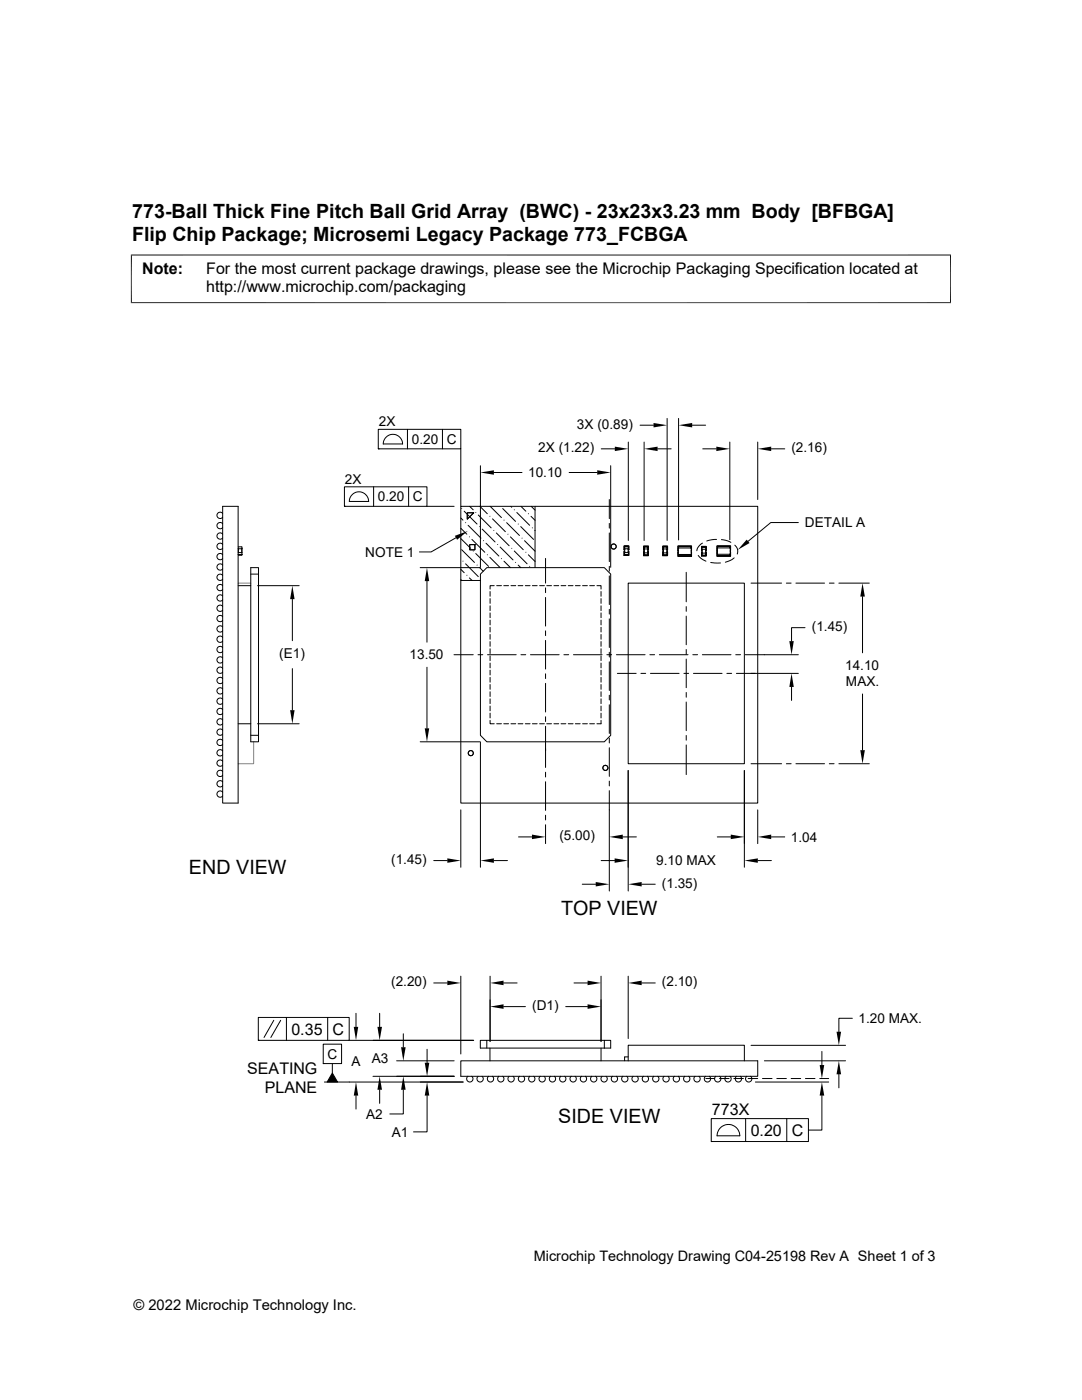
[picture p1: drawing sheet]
<svg xmlns="http://www.w3.org/2000/svg" width="216mm" height="279mm" viewBox="0 0 216 279" stroke-linecap="round" stroke-linejoin="round" font-family="sans-serif">
<g fill="none" stroke="#000" stroke-width=".2">
<path d="M26.1 50.9h163.7M26.2 50.8v9.7M189.7 50.8v9.7M26.1 60.4h163.7M68.7 97.2h16.5v3.8h-16.5zM74.5 97.2v3.8M75.5 85.7h16.4v3.9h-16.4zM75.5 89.6h.1M80.3 88.6a1.93 1.93 0 0 0-1.9-1.9 1.93 1.93 0 0 0-1.9 1.9h3.8M81.3 85.7v3.9M81.5 97.2v3.8M88.3 85.7v3.9"/>
<path d="M91.9 89.6v11.4M95.9 92.9v20.3M98.6 94.3h5.6M113.6 94.3h5.6M120 89.6h2.7M121.6 99.7v3.8M121.9 92.9v20.3M125.4 88.2v19.7M127.7 84.9h2.7M128.5 88.2v19.7M131.2 89.6h2.7M133.1 83.5v24.4"/>
<path d="M135.4 83.5v24.3M138.1 84.9h2.7M140.2 89.6h2.7M145.6 88.2v19.5M151.2 88.2v11.5M153.9 89.6h2.7M44.4 102.5a.64 .64 0 0 0-.9-.1 .64 .64 0 0 0 0 .9 .64 .64 0 0 0 .9-.1M44.4 104.5a.64 .64 0 0 0-.9-.1 .64 .64 0 0 0 0 1 .64 .64 0 0 0 .9-.1M44.4 106.6a.64 .64 0 0 0-.9-.1 .64 .64 0 0 0 0 .9 .64 .64 0 0 0 .9 0M44.4 108.6a.64 .64 0 0 0-.9 0 .64 .64 0 0 0 0 .9 .64 .64 0 0 0 .9-.1M44.4 110.7a.64 .64 0 0 0-.9-.1 .64 .64 0 0 0 0 1 .64 .64 0 0 0 .9-.1M44.4 112.8a.64 .64 0 0 0-.9-.1 .64 .64 0 0 0 0 .9 .64 .64 0 0 0 .9-.1"/>
<path d="M44.4 114.8a.64 .64 0 0 0-.9-.1 .64 .64 0 0 0 0 1 .64 .64 0 0 0 .9-.1M44.4 116.9a.64 .64 0 0 0-.9-.1 .64 .64 0 0 0 0 .9 .64 .64 0 0 0 .9-.1M44.4 119a.64 .64 0 0 0-.9-.1 .64 .64 0 0 0 0 .9 .64 .64 0 0 0 .9-.1M44.4 101h3.1v59.3h-3.1zM47.5 116.9h2.5M47.5 110.6l.1 .1M47.5 109.5h.1M47.5 110.7l.1 .1M47.5 110.7h.1M47.6 110.3h.6M47.6 110.3h-.1M47.6 110.7h.6"/>
<path d="M47.6 110.8h.6M48.2 110.3h.1M48.2 109.5v.8M48.2 109.5h-.6v.8M48.3 109.2h-.8M48.3 110.6l-.1 .1M48.3 109.5h-.1M48.3 110.7l-.1 .1M48.3 110.7h-.1M48.3 109.2v1.5M50 114.6h1.6v32.1M51.4 116.9h8.3"/>
<path d="M51.6 114.6v-1.3h-1.6v34.7h1.6v-1.3h-1.6M58.3 119.6v8.3M68.7 101h.1M73.6 100.1a1.93 1.93 0 0 0-2-2 1.93 1.93 0 0 0-1.9 2h3.9M83.8 113.3h12M85.2 101h5.4M85.2 116v12.2M91 107.3l-5 2.9h-2.3M91.9 103.4l.5 .4M91.9 105.4l1.3 1.2M91.9 115.8h4M91.9 107.5l2 1.9"/>
<path d="M91.9 101h59.3v59.3h-59.3zM91.9 115.7l.2 .1M91.9 113.6l.7 .7M92.1 101.5h.1M92.1 109.7l2.6 2.5M92.4 112h.1M92.6 102l2.6 2.6M92.9 104.3h.1M92.9 112.5l2.5 2.6M93.2 114.8h.1M93.2 102.3h1.3l-1.3 1.3zM93.4 104.8l2.6 2.6"/>
<path d="M93.7 107.1h.1M93.7 115.3l.5 .5M93.7 101l.7 .7M93.7 108.7h1.1v1h-1.1zM94.2 107.7l2.5 2.5M94.4 110h.1M94.8 108.7h.1M94.9 102.3h.1M94.9 110.5l2.6 2.5M95.2 112.8h.1M95.4 102.8l2.6 2.5M95.7 105.1h.1"/>
<path d="M95.7 113.3l.7 .7M95.8 101l1.4 1.5M96.2 105.6l2.6 2.6M96.5 107.9h.1M97 108.4l2.5 2.6M97.1 113.3h23.5l1.3 1.3v32.1l-1.3 1.3h-23.5l-1.2-1.3v-32.1zM97.2 110.7h.1M97.7 103h.1M97.7 111.2l2.1 2.1M97.8 118v1M97.8 119.5v.9M97.8 101l2.3 2.3"/>
<path d="M98.3 103.5l2.5 2.6M98.5 105.9h.1M98.6 116.9h-.8v.7M99 106.4l2.6 2.5M99.1 116.9h1M99.3 108.7h.1M99.8 109.2l2.6 2.5M100.1 111.5h.1M100.3 101.5l2.6 2.6M100.5 116.9h1M100.6 103.8h.1M100.6 112l1.3 1.3"/>
<path d="M101.1 104.3l2.6 2.6M101.3 106.6h.1M101.9 107.1l2.5 2.6M101.9 101l.2 .2M102 116.9h.9M102.1 109.4h.1M102.6 101.7h.1M102.6 110l2.6 2.5M102.9 112.2h.1M103.1 102.3l2.6 2.5M103.4 116.9h.9M103.4 104.6h.1"/>
<path d="M103.4 112.8l.5 .5M103.9 105.1l2.6 2.6M103.9 101l1 1M104.2 107.4h.1M104.7 107.9l2.1 2.1M104.8 116.9h1M104.9 110.2h.1M105.4 102.5h.1M105.4 110.7l1.4 1.4M105.7 113h.1M106 103l.8 .8M106 101l.8 .8"/>
<path d="M106.2 105.3h.1M106.2 116.9h1M106.7 105.9h.1M106.8 101v12.3M107.7 116.9h.9M108.9 111.4v5M108.9 117.3v1M108.9 119.2v5.7M109.1 116.9h.9M110.5 116.9h1M112 116.9h.9M113.4 116.9h.9"/>
<path d="M114.8 116.9h1M116.2 116.9h1M117.7 116.9h.9M119.1 116.9h.8v.7M119.9 118v1M119.9 119.5v.9M121.6 104.5v.9M121.6 106.4v5.7M121.6 113v1M121.6 114.9v5.7M124.5 110.8h1v-.7h-.2h.2v.7zM124.5 110.1h.2h-.2v.7z"/>
<path d="M124.6 109.2l.2-.2 .5 .1 .1 .1M124.6 109.5l.1 .1M124.6 110.6h.1M124.6 109.5h.1M124.6 109.2v.3M124.7 109.7h-.2v-.8h1v.8h-.2M124.7 110.3h-.1M124.7 110.7h.6M124.7 110.3h.6M124.7 109.2h-.1M124.7 110.3v-.8h.6v.8M124.7 110.2l-.1 .4"/>
<path d="M125.3 110.2l.1 .4M125.3 110.3h.1M125.3 116.4h23.2v36h-23.2zM125.4 109.2h-.8M125.4 110.6l-.1 .1M125.4 109.5h-.1M125.4 110.6l-.1 .2h-.6l-.1-.2M125.4 110.6h.1M125.4 109.2h.1M125.4 109.2l-.1 .4M128.4 109h1v.8h-.2h.2v-.8h-1v.8zM128.4 109.8h.2"/>
<path d="M128.5 110.7h.1M128.5 109.2h.8M128.5 109.2l.1 .4M128.5 109.5h.1M128.6 110.3l-.1 .4M128.6 110.1h-.2v.8h1v-.8h-.2M128.6 110.4h-.1M128.6 109.2h-.1M128.6 110.7h.6M128.6 110.3h.6M128.6 110.3v-.7h.6v.7M129.2 110.3l.1 .4"/>
<path d="M129.2 110.4h.1M129.2 109.2h.1M129.3 110.7h-.1M129.3 109.5h-.1M129.3 110.7l-.1 .1h-.6l-.1-.1M129.3 109.2l-.1-.1h-.6l-.1 .1M129.3 110.7h.1M129.3 109.2l-.1 .4M132.2 110.9h1v-.8h-.1h.1v.8zM132.2 110.1h.2h-.2v.8zM132.3 110.7h.1M132.3 109.2h.8"/>
<path d="M132.3 109.2l.1 .4M132.4 110.7h.1M132.4 109.5h.1M132.4 110.3l-.1 .4M132.4 110.4h.1M132.4 109.2h.1M132.4 110.7h.7M132.4 110.3h.7M132.4 110.3v-.7h.7v.7M133.1 110.3v.4M133.1 109.8h.1v-.8h-1v.8h.2M133.1 110.4h.1"/>
<path d="M133.1 109.2h.1M133.1 110.7h.1M133.1 109.5h.1M133.1 110.7l-.1 .1h-.6l-.1-.1M133.1 109.2l-.1-.1h-.6l-.1 .1M133.1 109.2v.4M135.3 110.2v.8h2.7v-.8v.8h-2.7zM135.3 110.2h.1M135.3 109.9v-.9h2.7l-.1 .9M135.4 109.4v1.2M135.4 110.7h2.5M135.4 109.1h2.5v.3h-2.5z"/>
<path d="M135.4 110.7v.2h2.5v-.2M136.9 114.2v5.9M137.9 109.4h.1M137.9 110.6h.1M137.9 109.4v1.2M139.3 110.8l.6 .6 1 .6M140 111h.9v-.8h-.1h.1v.8zM140 110.2h.1h-.1v.8zM140.1 109.3l.1-.2 .5 .1 .1 .1M140.1 110.7h.1M140.1 109.3h.1M140.1 109.3v.4"/>
<path d="M140.1 110.7v.1M140.1 109.6h.1M140.1 110.3v.4M140.1 109.8h-.1v-.7h.9v.7h-.1M140.1 110.4h.1M140.1 110.8h.7M140.1 110.4h.7M140.1 110.4v-.8h.7v.8M140.2 108.4l-.9 .8-.3 .7M140.8 110.3v.1M140.8 110.4h.1M140.8 110.7l-.1 .2h-.6v-.2"/>
<path d="M140.8 109.3h-.7M140.8 110.7v.1M140.8 109.6h.1M140.8 109.3h.1M140.8 110.7h.1M140.8 110.4v.3M140.8 109.3v.4M141.8 112.2l2 .2M143 107.7l-2 .3M143.1 108.9v1v-1h2.7v1v-1zM143.1 109.9h.1M143.1 110.1v.9h2.7l-.1-.9"/>
<path d="M143.1 109.4v1.2M143.2 110.6h.1M143.2 109.3v.1M143.2 109.3h2.5v1.3h-2.5M143.2 110.6v.3h2.4v-.3M144 107.7l.8 .1 1 .4M145.6 109.3v-.2h-2.4v.2M146.5 111.3l-.5 .4-1.3 .5M146.6 108.8a1.55 1.55 0 0 1 .5 1.8M149.9 116.4h6.1M156.9 116.4h1M158.8 116.4h5.7"/>
<path d="M159.3 104.3h-5.5l-4.5 3.7M165.5 116.4h.9M167.4 116.4h6.1M172.1 119.1v11.2M44.4 121a.64 .64 0 0 0-.9-.1 .64 .64 0 0 0 0 1 .64 .64 0 0 0 .9-.1M44.4 123.1a.64 .64 0 0 0-.9-.1 .64 .64 0 0 0 0 .9 .64 .64 0 0 0 .9-.1M44.4 125.1a.64 .64 0 0 0-.9-.1 .64 .64 0 0 0 0 1 .64 .64 0 0 0 .9-.1M44.4 127.2a.64 .64 0 0 0-.9-.1 .64 .64 0 0 0 0 .9 .64 .64 0 0 0 .9 0M44.4 129.2a.64 .64 0 0 0-.9 0 .64 .64 0 0 0 0 .9 .64 .64 0 0 0 .9-.1M44.4 131.3a.64 .64 0 0 0-.9-.1 .64 .64 0 0 0 0 1 .64 .64 0 0 0 .9-.1M44.4 133.4a.64 .64 0 0 0-.9-.1 .64 .64 0 0 0 0 .9 .64 .64 0 0 0 .9-.1M44.4 135.4a.64 .64 0 0 0-.9-.1 .64 .64 0 0 0 0 1 .64 .64 0 0 0 .9-.1"/>
<path d="M44.4 137.5a.64 .64 0 0 0-.9-.1 .64 .64 0 0 0 0 .9 .64 .64 0 0 0 .9 0M44.4 139.6a.64 .64 0 0 0-.9-.1 .64 .64 0 0 0 0 .9 .64 .64 0 0 0 .9-.1M58.3 133.4v8.3M85.2 133.2v12.2M90.6 130.7h3.8M95.4 130.7h.9M97.3 130.7h5.7M97.8 120.9v1M97.8 122.3v1M97.8 123.8v.9M97.8 125.2v.9M97.8 126.6v1"/>
<path d="M97.8 128v1M97.8 129.5v.9M97.8 130.9v.9M97.8 132.3v1M97.8 133.8v.9M97.8 135.2v.9M97.8 136.6v1M97.8 138v1M97.8 139.5v.9M103.9 130.7h1M105.9 130.7h5.7M108.9 125.9v1"/>
<path d="M108.9 127.8v5.7M108.9 134.5v.9M108.9 136.4v5.7M112.5 130.7h1M114.4 130.7h5.7M119.9 120.9v1M119.9 122.3v1M119.9 123.8v.9M119.9 125.2v.9M119.9 126.6v1M119.9 128v1M119.9 129.5v.9"/>
<path d="M119.9 130.9v.9M119.9 132.3v1M119.9 133.8v.9M119.9 135.2v.9M119.9 136.6v1M119.9 138v1M119.9 139.5v.9M121.1 130.7h.9M121.6 121.6v1M121.6 123.5v5.7M121.6 130.2v.9M121.6 132.1v5.7"/>
<path d="M121.6 138.7v1M123 130.7h5.7M123.2 134.4h3.7M127.9 134.4h.9M129.7 130.7h.9M129.8 134.4h5.7M131.6 130.7h5.7M136.5 134.4h.9M136.9 121.1v.9M136.9 123v5.7M136.9 129.6v1M136.9 131.5v5.7"/>
<path d="M136.9 138.2v.9M138.2 130.7h1M138.4 134.4h5.7M140.1 130.7h5.8M145 134.4h1M146.8 130.7h1M146.9 134.4h12.4M148.7 130.7h10.6M157.9 137.1v2.7M160.6 125.3h-2.7v2.7M172.1 138.5v11.2M44.4 158.1a.64 .64 0 0 0-.9-.1 .64 .64 0 0 0 0 .9 .64 .64 0 0 0 .9 0"/>
<path d="M44.4 141.6a.64 .64 0 0 0-.9-.1 .64 .64 0 0 0 0 1 .64 .64 0 0 0 .9-.1M44.4 143.7a.64 .64 0 0 0-.9-.1 .64 .64 0 0 0 0 .9 .64 .64 0 0 0 .9-.1M44.4 145.7a.64 .64 0 0 0-.9-.1 .64 .64 0 0 0 0 1 .64 .64 0 0 0 .9-.1M44.4 147.8a.64 .64 0 0 0-.9-.1 .64 .64 0 0 0 0 .9 .64 .64 0 0 0 .9-.1M44.4 149.9a.64 .64 0 0 0-.9-.1 .64 .64 0 0 0 0 .9 .64 .64 0 0 0 .9-.1M44.4 154a.64 .64 0 0 0-.9-.1 .64 .64 0 0 0 0 .9 .64 .64 0 0 0 .9-.1M44.4 151.9a.64 .64 0 0 0-.9-.1 .64 .64 0 0 0 0 1 .64 .64 0 0 0 .9-.1M44.4 156a.64 .64 0 0 0-.9 0 .64 .64 0 0 0 0 .9 .64 .64 0 0 0 .9-.1M47.5 144.4h2.5M51.4 144.4h8.3M83.8 148h12M95.9 148.1v25"/>
<path d="M97.8 143.8v.6h.8M97.8 140.9v1M97.8 142.3v1M99.1 144.4h1M100.5 144.4h1M102 144.4h.9M103.4 144.4h.9M104.8 144.4h1M106.2 144.4h1M107.7 144.4h.9M108.9 143v1M108.9 144.9v8.3"/>
<path d="M108.9 154.1v1M108.9 156v5.7M109.1 144.4h.9M110.5 144.4h1M112 144.4h.9M113.4 144.4h.9M114.8 144.4h1M116.2 144.4h1M117.7 144.4h.9M119.9 140.9v1M119.9 142.3v1M119.9 143.8v.6h-.8"/>
<path d="M121.6 140.7v5.7M121.6 147.3v1M121.6 149.2v5.7M121.6 155.9v.9M121.6 157.8v20M125.3 153.8v24M136.9 140.1v5.7M136.9 146.8v.9M136.9 148.7v5.9M148.5 153.8v19.3M149.9 152.4h6.1M156.9 152.4h1"/>
<path d="M158.8 152.4h5.7M165.5 152.4h.9M167.4 152.4h6.1M86.6 171.7h2.7M91.9 161.6v11.5M98.6 171.7h2.7M103.5 167h2.7M108.9 162.7v.9M108.9 164.6v3.8M116.2 176.5h2.7M120 171.7h2.6M124.3 167h2.7"/>
<path d="M128 176.5h2.7M143.1 167h2.7M151.2 161.6v6.8M151.2 171.7h2.7M153.9 167h2.7M86.6 196.2h2.7M91.9 194.8v15.6M97.8 194.8v13M100.5 196.2h2.7M114.5 196.2h2.7M119.9 194.8v13M125.3 194.8v12.5"/>
<path d="M128 196.2h2.7M51.5 203.1h18.2v4.5h-18.2zM51.5 207.6h.1M54.6 203.6l-1.9 3.5M56 203.6l-2 3.5M57.1 203.1v4.5M64.5 208.4h3.7v3.9h-3.7zM64.5 212.3h.1M64.7 215.9h27.7M65.4 203.1v4.5M66.3 214.1l1.1 1.8h-2.1zM66.3 212.3v1.8"/>
<path d="M69.7 207.6h24.8M71 202.2v2.7M71 218.7v2.6M74.4 214.8h16.2M75.8 202.2v2.7M75.8 217.5v2.7M79.1 211.7h11.5M80.5 217.5v4.8h-2.7M80.5 206.3v2.7M85.2 218.7v7.2h-2.7M85.2 209.4v2.7M91.9 211.7h59.3v3.1h-59.3z"/>
<path d="M93.4 214.8a.64 .64 0 0 0-.1 .9 .64 .64 0 0 0 .9 0 .64 .64 0 0 0-.1-.9M95.4 214.8a.64 .64 0 0 0-.1 .9 .64 .64 0 0 0 1 0 .64 .64 0 0 0-.1-.9M97.1 209.2v-1.6h-1.3v1.6h26.1v-1.6h-1.3v1.6M97.1 207.6h23.5M97.5 214.8a.64 .64 0 0 0-.1 .9 .64 .64 0 0 0 .9 0 .64 .64 0 0 0 0-.9M97.8 209.2v2.5M99.5 214.8a.64 .64 0 0 0 0 .9 .64 .64 0 0 0 .9 0 .64 .64 0 0 0-.1-.9M100.5 200.9h4.3M101.6 214.8a.64 .64 0 0 0-.1 .9 .64 .64 0 0 0 1 0 .64 .64 0 0 0-.1-.9M103.7 214.8a.64 .64 0 0 0-.1 .9 .64 .64 0 0 0 .9 0 .64 .64 0 0 0-.1-.9M105.7 214.8a.64 .64 0 0 0-.1 .9 .64 .64 0 0 0 1 0 .64 .64 0 0 0-.1-.9M107.8 214.8a.64 .64 0 0 0-.1 .9 .64 .64 0 0 0 1 0 .64 .64 0 0 0-.1-.9"/>
<path d="M109.9 214.8a.64 .64 0 0 0-.1 .9 .64 .64 0 0 0 .9 0 .64 .64 0 0 0-.1-.9M111.9 214.8a.64 .64 0 0 0-.1 .9 .64 .64 0 0 0 1 0 .64 .64 0 0 0-.1-.9M112.9 200.9h4.3M114 214.8a.64 .64 0 0 0-.1 .9 .64 .64 0 0 0 .9 0 .64 .64 0 0 0-.1-.9M116 214.8a.64 .64 0 0 0-.1 .9 .64 .64 0 0 0 1 0 .64 .64 0 0 0-.1-.9M118.1 214.8a.64 .64 0 0 0-.1 .9 .64 .64 0 0 0 .9 0 .64 .64 0 0 0 0-.9M119.9 209.2v2.5M120.2 214.8a.64 .64 0 0 0-.1 .9 .64 .64 0 0 0 .9 0 .64 .64 0 0 0-.1-.9M122.2 214.8a.64 .64 0 0 0-.1 .9 .64 .64 0 0 0 1 0 .64 .64 0 0 0-.1-.9M124.3 214.8a.64 .64 0 0 0-.1 .9 .64 .64 0 0 0 .9 0 .64 .64 0 0 0 0-.9M124.6 211v.7M124.7 211.7h.1"/>
<path d="M124.7 210.9v.1M124.7 210.9h.6M125.3 211.7v-3.1h23.2v3.1M126.3 214.8a.64 .64 0 0 0 0 .9 .64 .64 0 0 0 .9 0 .64 .64 0 0 0-.1-.9M128.4 214.8a.64 .64 0 0 0-.1 .9 .64 .64 0 0 0 .9 0 .64 .64 0 0 0 0-.9M130.5 214.8a.64 .64 0 0 0-.1 .9 .64 .64 0 0 0 .9 0 .64 .64 0 0 0-.1-.9M132.5 214.8a.64 .64 0 0 0-.1 .9 .64 .64 0 0 0 1 0 .64 .64 0 0 0-.1-.9M134.6 214.8a.64 .64 0 0 0-.1 .9 .64 .64 0 0 0 .9 0 .64 .64 0 0 0-.1-.9M136.7 214.8a.64 .64 0 0 0-.1 .9 .64 .64 0 0 0 .9 0 .64 .64 0 0 0-.1-.9M138.7 214.8a.64 .64 0 0 0-.1 .9 .64 .64 0 0 0 1 0 .64 .64 0 0 0-.1-.9M140.8 214.8a.64 .64 0 0 0-.1 .9 .64 .64 0 0 0 .9 0 .64 .64 0 0 0-.1-.9M140.8 215.2h1.8"/>
<path d="M142.8 214.8a.64 .64 0 0 0-.1 .9 .64 .64 0 0 0 1 0 .64 .64 0 0 0-.1-.9M143.6 215.2h1.9M144.9 214.8a.64 .64 0 0 0-.1 .9 .64 .64 0 0 0 .9 0 .64 .64 0 0 0-.1-.9M146.4 215.2h1.9M147 214.8a.64 .64 0 0 0-.1 .9 .64 .64 0 0 0 .9 0 .64 .64 0 0 0-.1-.9M149 214.8a.64 .64 0 0 0-.1 .9 .64 .64 0 0 0 1 0 .64 .64 0 0 0-.1-.9M149.3 215.2h1.9M149.9 208.6h18.8M150.7 215.9h14.7M152.1 215.2h2M152.5 211.7h16.2M155 215.2h1.9"/>
<path d="M157.9 215.2h1.9M160.7 215.2h1.9M163.6 215.2h1.8M164 218.7v6.8h-2.7M164 209.8v2.8M167.4 214.4v2.7M170.1 203.2h-2.7v2.7M141.9 223.2h19.4v4.6h-19.4zM141.9 227.8h.1M147.6 226.7a2.26 2.26 0 0 0-2.2-2.3 2.26 2.26 0 0 0-2.3 2.3h4.5M148.8 223.2v4.6M157 223.2v4.6"/>
<circle cx="122.4" cy="109.1" r=".51"/>
<circle cx="93.9" cy="150.3" r=".51"/>
<circle cx="120.8" cy="153.2" r=".51"/>
</g>
<path d="M47.5 116.4h2.5M50.6 148v4.4h-3.1" fill="none" stroke="#808080" stroke-width=".2"/>
<g fill="#000">
<path d="M95.9 94.3l2.7-.4v.8zM119.2 93.9l2.7 .4-2.7 .4zM122.7 89.1l2.7 .5-2.7 .4zM130.4 84.4l2.7 .5-2.7 .4zM128.5 89.6l2.7-.5v.9zM135.4 84.9l2.7-.5v.9zM142.9 89.1l2.7 .5-2.7 .4zM151.2 89.6l2.7-.5v.9zM58.3 116.9l.5 2.7h-.9zM85.2 113.3l.4 2.7h-.8zM90.8 106.9l2.5-.9-2.1 1.7zM149 107.7l.6 .7-2.4 1.3z"/>
<path d="M172.1 116.4l.5 2.7h-.9zM157.9 134.4l.5 2.7h-.9zM157.5 128h.9l-.5 2.7zM57.9 141.7h.9l-.5 2.7zM84.8 145.4h.8l-.4 2.6zM171.7 149.7h.9l-.5 2.7zM89.3 171.3l2.6 .4-2.6 .5zM95.9 171.7l2.7-.4v.9zM106.2 166.6l2.7 .4-2.7 .5zM118.9 176l2.7 .5-2.7 .4zM122.6 171.3l2.7 .4-2.7 .5zM121.6 167l2.7-.4v.9z"/>
<path d="M125.3 176.5l2.7-.5v.9zM145.8 166.6l2.7 .4-2.7 .5zM148.5 171.7l2.7-.4v.9zM151.2 167l2.7-.4v.9zM89.3 195.7l2.6 .5-2.6 .4zM97.8 196.2l2.7-.5v.9zM117.2 195.7l2.7 .5-2.7 .4zM125.3 196.2l2.7-.5v.9zM66.3 214.1l1.1 1.8h-2.1zM70.6 204.9h.9l-.5 2.7zM71 215.9l.5 2.8h-.9zM75.3 204.9h.9l-.4 2.7z"/>
<path d="M75.8 214.8l.4 2.7h-.9zM80 209h.9l-.4 2.7zM80.5 214.8l.4 2.7h-.9zM84.8 212.1h.9l-.5 2.7zM85.2 215.9l.5 2.8h-.9zM97.8 200.9l2.7-.5v.9zM117.2 200.4l2.7 .5-2.7 .4zM163.6 212.6h.9l-.5 2.6zM164 215.9l.5 2.8h-.9zM167.4 211.7l.4 2.7h-.9zM166.9 205.9h.9l-.4 2.7z"/>
</g>
<g font-size="3.9">
<text x="26.4" y="43.5">773-Ball Thick Fine Pitch Ball Grid Array (BWC) - 23x23x3.23 mm Body [BFBGA]</text>
<text x="26.4" y="48.1">Flip Chip Package; Microsemi Legacy Package 773_FCBGA</text>
<text x="37.7" y="174.5">END VIEW</text>
<text x="112" y="182.6">TOP VIEW</text>
<text x="111.4" y="224.1">SIDE VIEW</text>
</g>
<g font-size="3.2">
<text x="28.4" y="54.7">Note:</text>
<text x="41.1" y="58.3">http://www.microchip.com/packaging</text>
<text x="41.1" y="54.7">For the most current package drawings, please see the Microchip Packaging Specification located at</text>
<text x="58.1" y="206.5">0.35</text>
<text x="66.4" y="206.5">C</text>
<text x="49.3" y="214.3">SEATING</text>
<text x="52.8" y="218.1">PLANE</text>
<text x="142.1" y="222.5">773X</text>
<text x="149.8" y="226.7">0.20</text>
<text x="158" y="226.7">C</text>
</g>
<g font-size="2.9">
<text x="106.5" y="251.7">Microchip Technology Drawing C04-25198 Rev A Sheet 1 of 3</text>
<text x="26.6" y="261.3">© 2022 Microchip Technology Inc.</text>
</g>
<g font-size="2.7">
<text x="75.6" y="85">2X</text>
<text x="82.2" y="88.6">0.20</text>
<text x="89.1" y="88.6">C</text>
<text x="115.1" y="85.5">3X (0.89)</text>
<text x="105.4" y="95.2">10.10</text>
<text x="107.4" y="90.3">2X (1.22)</text>
<text x="157.9" y="90.3">(2.16)</text>
<text x="68.8" y="96.5">2X</text>
<text x="75.4" y="100.1">0.20</text>
<text x="82.4" y="100.1">C</text>
<text x="160.6" y="105.3">DETAIL A</text>
<text x="72.9" y="111.1">NOTE 1</text>
<text x="162" y="125.9">(1.45)</text>
<text x="55.7" y="131.3">(E1)</text>
<text x="81.7" y="131.6">13.50</text>
<text x="168.6" y="133.8">14.10</text>
<text x="168.8" y="137">MAX.</text>
<text x="111.6" y="167.7">(5.00)</text>
<text x="157.8" y="168">1.04</text>
<text x="78.1" y="172.4">(1.45)</text>
<text x="130.9" y="172.7">9.10 MAX</text>
<text x="132.1" y="177.1">(1.35)</text>
<text x="78.1" y="196.8">(2.20)</text>
<text x="132.1" y="196.8">(2.10)</text>
<text x="106.2" y="201.6">(D1)</text>
<text x="171.3" y="204.2">1.20 MAX.</text>
<text x="65.3" y="211.3">C</text>
<text x="70.1" y="212.8">A</text>
<text x="74.2" y="212.2">A3</text>
<text x="73.1" y="223.3">A2</text>
<text x="78.2" y="226.9">A1</text>
</g>
</svg>
